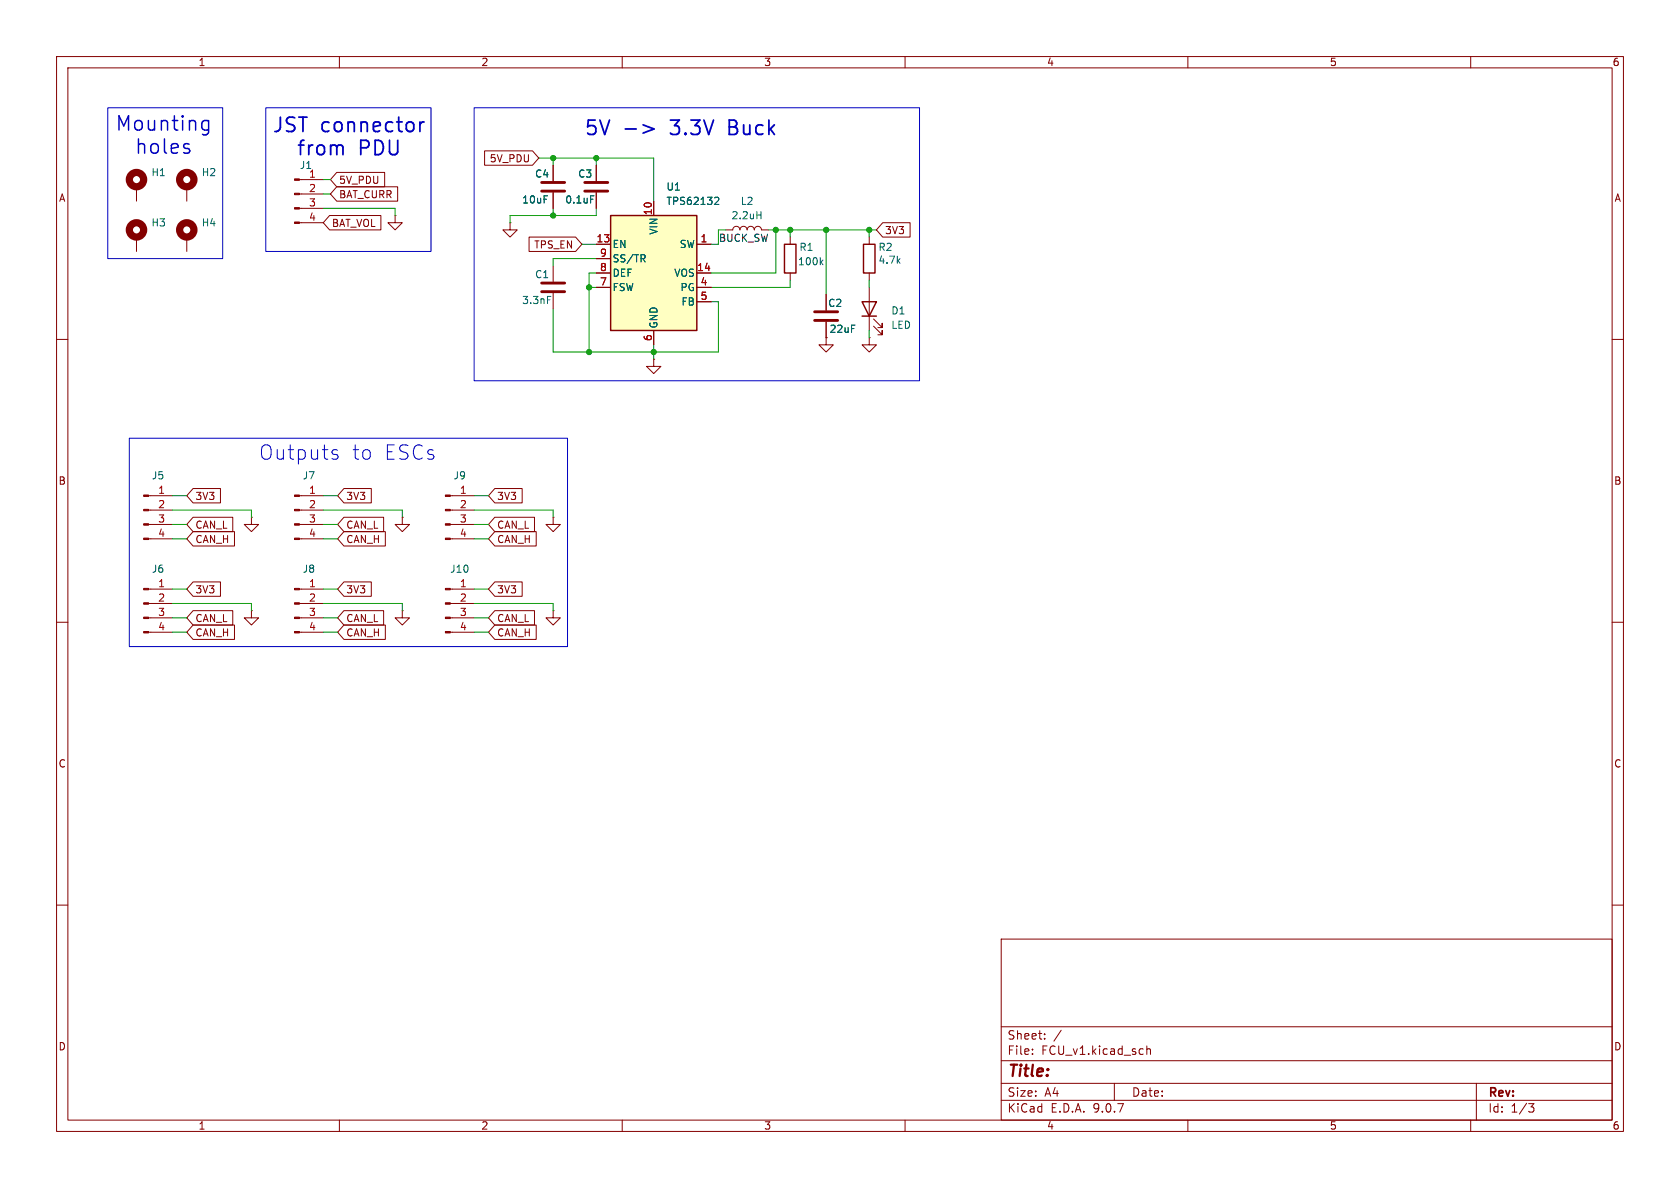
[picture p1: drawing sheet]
<svg xmlns="http://www.w3.org/2000/svg" width="297mm" height="210mm" viewBox="0 0 297 210" stroke-linecap="round" stroke-linejoin="round" font-family="sans-serif">
<g fill="none" stroke="#840000" stroke-width=".18">
<path d="M10 10h277v190h-277zM12 12h273v186h-273zM60 10v2M110 10v2M160 10v2M210 10v2M260 10v2M33 33v2.6M52.9 31.8h4.2M52.9 34.3h4.2M52.9 36.8h4.2M52.9 39.4h4.2"/>
<path d="M69.8 38.1v1.3h1.3l-1.3 1.2-1.2-1.2h1.2M69.8 38.1h.1M33 41.9v2.6M146 59.7v1.3h1.3l-1.3 1.2-1.2-1.2h1.2M146 59.7h.1M153.7 41.9v1.3M153.7 48.3v1.2M153.7 50.8v7.6M154.4 57.7l1.6 1.5v-.8v.8h-.8M154.4 56.4l1.6 1.5v-.7v.7h-.8M10 60h2M115.6 63.5v1.3h1.2l-1.2 1.2-1.3-1.2h1.3"/>
<path d="M115.6 63.5h.1M285 60h2M71.1 91.4v1.3h1.3l-1.3 1.3-1.3-1.3h1.3M71.1 91.4h.1M79.6 87.6h4.2M79.6 90.2h4.2M79.6 92.7h4.2M79.6 95.3h4.2M97.8 91.4v1.3h1.3l-1.3 1.3-1.3-1.3h1.3M97.8 91.4h.1M10 110h2M44.4 108v1.2h1.3l-1.3 1.3-1.2-1.3h1.2"/>
<path d="M44.4 108h.1M52.9 104.1h4.2M52.9 106.7h4.2M52.9 109.2h4.2M52.9 111.8h4.2M71.1 108v1.2h1.3l-1.3 1.3-1.3-1.3h1.3M71.1 108h.1M97.8 108v1.2h1.3l-1.3 1.3-1.3-1.3h1.3M97.8 108h.1M285 110h2M10 160h2M177 166h108v32h-108z"/>
<path d="M285 160h2M60 198v2M110 198v2M160 198v2M177 194.5h108M177 191.5h108M177 187.5h108M177 181.5h108M182.5 186.3v.1M182.5 185.5v.1M184.7 183.6v.1M184.7 182.8v.1"/>
<path d="M187.6 182.1l-1.3 2M197 191.5v3M202.7 184.9v1.5M202.7 185.5l.3-.1 .3 .1 .1 .9M210 198v2M260 198v2M261 191.5v6.5M270.2 195.1h1l-.5 .6 .4 .1 .1 .5-.3 .3h-.4"/>
</g>
<g fill="#840000" stroke="#840000" stroke-width=".18">
<path d="M52.1 104h.8v.3h-.8z"/>
<path d="M52.1 106.6h.8v.2h-.8z"/>
<path d="M52.1 109.1h.8v.2h-.8z"/>
<path d="M52.1 111.6h.8v.3h-.8z"/>
<path d="M78.7 87.5h.9v.3h-.9z"/>
<path d="M78.7 90h.9v.3h-.9z"/>
<path d="M78.7 92.6h.9v.2h-.9z"/>
<path d="M78.7 95.1h.9v.3h-.9z"/>
<path d="M52.1 31.6h.8v.3h-.8z"/>
<path d="M52.1 34.2h.8v.2h-.8z"/>
<path d="M52.1 36.7h.8v.3h-.8z"/>
<path d="M52.1 39.2h.8v.3h-.8z"/>
</g>
<path d="M152.4 53.3h2.5l-1.2 2.6zM152.4 55.9h2.5M152.7 43.2h2v5.1h-2z" fill="none" stroke="#840000" stroke-width=".25"/>
<g fill="none" stroke="#840000" stroke-width="1.3">
<circle cx="33" cy="31.7" r="1.27"/>
<circle cx="33" cy="40.6" r="1.27"/>
</g>
<path d="M107.9 38.1h15.3v20.3h-15.3z" fill="#ffffc2"/>
<path d="M107.9 38.1h15.3v20.3h-15.3zM138.7 43.2h2v5.1h-2z" fill="none" stroke="#840000" stroke-width=".25"/>
<g fill="none" stroke="#840000" stroke-width=".18">
<path d="M24.1 33v2.6M58.3 38.1h9v2.5h-9l-1.2-1.2zM59.5 30.5h8.5v2.5h-8.5l-1.1-1.2zM59.5 33h10.8v2.6h-10.8l-1.1-1.3zM85.7 26.7h8.4l1.1 1.2-1.1 1.3h-8.4zM90.2 39.4v1.2h1.2l-1.2 1.3-1.3-1.3h1.3M90.2 39.4h.1M97.8 29.2v2.8M97.8 34v2.8M105.4 29.2v2.8M105.4 34v2.8M115.6 35.6v2.5"/>
<path d="M156.1 39.4h4.8v2.5h-4.8l-1.2-1.3zM24.1 41.9v2.6M93.5 41.9h8.3l1.1 1.3-1.1 1.3h-8.3zM97.8 47v2.8M97.8 51.8v2.8M105.4 43.2h2.5M105.4 45.7h2.5M105.4 48.3h2.5M105.4 50.8h2.5M115.6 58.4v2.6M123.2 43.2h2.5M123.2 48.3h2.5"/>
<path d="M123.2 50.8h2.5M123.2 53.3h2.5M128.3 40.6h1.2a.64 .64 0 0 1 .7-.6 .64 .64 0 0 1 .6 .6 .64 .64 0 0 1 .6-.6 .64 .64 0 0 1 .7 .6 .64 .64 0 0 1 .6-.6 .64 .64 0 0 1 .6 .6 .64 .64 0 0 1 .7-.6 .64 .64 0 0 1 .6 .6h1.3M139.7 41.9v1.3M139.7 48.3v1.2M146 59.7h.1M146 52.1v2.8M146 56.9v2.8M153.7 59.7v1.3h1.2l-1.2 1.2-1.3-1.2h1.3M153.7 59.7h.1M26.3 87.6h4.2M26.3 90.2h4.2"/>
<path d="M26.3 92.7h4.2M26.3 95.3h4.2M34.1 91.4h7.1v2.6h-7.1l-1.1-1.3zM34.1 86.4h4.9v2.5h-4.9l-1.1-1.3zM34.1 94h7.4v2.5h-7.4l-1.1-1.2zM44.4 91.4v1.3h1.3l-1.3 1.3-1.2-1.3h1.2M44.4 91.4h.1M52.9 87.6h4.2M52.9 90.2h4.2M52.9 92.7h4.2M52.9 95.3h4.2M60.8 86.4h4.8v2.5h-4.8l-1.1-1.3z"/>
<path d="M60.8 94h7.3v2.5h-7.3l-1.1-1.2zM60.8 91.4h7v2.6h-7l-1.1-1.3zM87.5 86.4h4.8v2.5h-4.8l-1.1-1.3zM87.5 91.4h7v2.6h-7l-1.1-1.3zM87.5 94h7.3v2.5h-7.3l-1.1-1.2zM26.3 104.1h4.2M26.3 106.7h4.2M26.3 109.2h4.2M26.3 111.8h4.2M34.1 107.9h7.1v2.6h-7.1l-1.1-1.3zM34.1 102.9h4.9v2.5h-4.9l-1.1-1.3zM34.1 110.5h7.4v2.5h-7.4l-1.1-1.2z"/>
<path d="M60.8 107.9h7v2.6h-7l-1.1-1.3zM60.8 102.9h4.8v2.5h-4.8l-1.1-1.3zM60.8 110.5h7.3v2.5h-7.3l-1.1-1.2zM79.6 104.1h4.2M79.6 106.7h4.2M79.6 109.2h4.2M79.6 111.8h4.2M87.5 107.9h7v2.6h-7l-1.1-1.3zM87.5 102.9h4.8v2.5h-4.8l-1.1-1.3zM87.5 110.5h7.3v2.5h-7.3l-1.1-1.2z"/>
</g>
<path d="M104.4 34.6h.6M126.5 34.9h.5l.1 .3-.8 .9h.8M133.8 38h.7M134.5 37.4v1.3M96.8 52.4h.6M113.6 45.7l.4 .6M113.9 45.1l.1 .2-.1 .3M145.1 46.3l.4 .5M145.5 46l-.5 .4" fill="none" stroke="#006464" stroke-width=".18"/>
<g fill="none" stroke="#840000" stroke-width="1.3">
<circle cx="24.1" cy="31.7" r="1.27"/>
<circle cx="24.1" cy="40.6" r="1.27"/>
</g>
<g fill="#840000" stroke="#840000" stroke-width=".18">
<path d="M78.7 104h.9v.3h-.9z"/>
<path d="M78.7 106.6h.9v.2h-.9z"/>
<path d="M78.7 109.1h.9v.2h-.9z"/>
<path d="M78.7 111.6h.9v.3h-.9z"/>
<path d="M25.4 87.5h.9v.3h-.9z"/>
<path d="M25.4 90h.9v.3h-.9z"/>
<path d="M25.4 92.6h.9v.2h-.9z"/>
<path d="M25.4 95.1h.9v.3h-.9z"/>
<path d="M52.1 87.5h.8v.3h-.8z"/>
<path d="M52.1 90h.8v.3h-.8z"/>
<path d="M52.1 92.6h.8v.2h-.8z"/>
<path d="M52.1 95.1h.8v.3h-.8z"/>
<path d="M25.4 104h.9v.3h-.9z"/>
<path d="M25.4 106.6h.9v.2h-.9z"/>
<path d="M25.4 109.1h.9v.2h-.9z"/>
<path d="M25.4 111.6h.9v.3h-.9z"/>
</g>
<path d="M95.8 32.3h4M95.8 33.8h4M103.4 32.3h4M103.4 33.8h4M95.8 50h4M95.8 51.6h4M144 55.1h4.1M144 56.6h4.1" fill="none" stroke="#840000" stroke-width=".51"/>
<g fill="none" stroke="#009600" stroke-width=".18">
<path d="M57.1 31.8h1.3M57.1 36.8h12.7v1.3M57.1 34.3h1.3M95.2 27.9h20.4v7.7M97.8 27.9v1.3M97.8 36.8v1.3M105.4 36.8v1.3h-15.2v1.3M105.4 27.9v1.3M102.9 43.2h2.5M104.1 50.8h1.3M105.4 48.3h-1.3v13.9M105.4 45.7h-7.6v1.3"/>
<path d="M125.7 53.3h1.3v8.9h-29.2v-7.6M128.3 40.6h-1.3v2.6h-1.3M135.9 40.6h19M137.2 40.6v7.7h-11.5M139.7 49.5v1.3h-14M139.7 40.6v1.3M146 40.6v11.5M153.7 40.6v1.3M153.7 49.5v1.3M153.7 58.4v1.3M115.6 61v2.5M30.5 92.7h2.5"/>
<path d="M30.5 87.6h2.5M30.5 90.2h13.9v1.2M30.5 95.3h2.5M57.1 92.7h2.6M57.1 87.6h2.6M57.1 90.2h14v1.2M57.1 95.3h2.6M83.8 92.7h2.6M83.8 87.6h2.6M83.8 90.2h14v1.2M83.8 95.3h2.6M30.5 111.8h2.5"/>
<path d="M30.5 106.7h13.9v1.3M30.5 109.2h2.5M30.5 104.1h2.5M57.1 111.8h2.6M57.1 109.2h2.6M57.1 106.7h14v1.3M57.1 104.1h2.6M83.8 111.8h2.6M83.8 106.7h14v1.3M83.8 109.2h2.6M83.8 104.1h2.6"/>
</g>
<path d="M60.3 25.6l.3 .4v1.3M74.2 21.6v1.6M75 21.6a.65 .65 0 0 0-.8 .4M110.5 22.8h2M113.7 22.1l1.9 .7-1.9 .7" fill="none" stroke="#0000c2" stroke-width=".32"/>
<path d="M19 19.1h20.4v26.6h-20.4zM47 19.1h29.2v25.4h-29.2zM83.8 19.1h78.8v48.2h-78.8zM22.9 77.5h77.4v36.8h-77.4zM59 79.5l.7 .1M59 80.3l.7 .2 .1 .3-.4 .4h-.5" fill="none" stroke="#0000c2" stroke-width=".18"/>
<g fill="#009600" stroke="#009600" stroke-width=".18">
<circle cx="139.7" cy="40.6" r=".46"/>
<circle cx="146" cy="40.6" r=".46"/>
<circle cx="115.6" cy="62.2" r=".46"/>
<circle cx="137.2" cy="40.6" r=".46"/>
<circle cx="153.7" cy="40.6" r=".46"/>
<circle cx="97.8" cy="27.9" r=".46"/>
<circle cx="97.8" cy="38.1" r=".46"/>
<circle cx="105.4" cy="27.9" r=".46"/>
<circle cx="104.1" cy="62.2" r=".46"/>
<circle cx="104.1" cy="50.8" r=".46"/>
</g>
<g font-size="3.5" fill="#0000c2">
<text x="20.3" y="23.5">Mounting</text>
<text x="48" y="23.8">JST connector</text>
<text x="23.7" y="27.6">holes</text>
<text x="52.3" y="27.9">from</text>
<text x="63.4" y="27.9">PDU</text>
<text x="103.2" y="24.4">5V</text>
<text x="118.8" y="24.4">3.3V</text>
<text x="129.4" y="24.4">Buck</text>
<text x="45.8" y="81.5">Outputs</text>
<text x="62.2" y="81.5">to</text>
<text x="67.8" y="81.5">ESCs</text>
</g>
<text font-size="2.8" fill="#840000" x="178" y="190.9">Title:</text>
<g font-size="2.1" fill="#840000">
<text x="178" y="184">Sheet:</text>
<text x="178" y="186.7">File:</text>
<text x="184.1" y="186.7">FCU_v1.kicad_sch</text>
<text x="178" y="196.9">KiCad</text>
<text x="178" y="194.1">Size:</text>
<text x="184.7" y="194.1">A4</text>
<text x="185.7" y="196.9">E.D.A.</text>
<text x="193.3" y="196.9">9.0.7</text>
<text x="200" y="194.1">Date:</text>
<text x="263" y="194.3">Rev:</text>
<text x="263" y="196.9">Id:</text>
<text x="267.1" y="196.9">1/3</text>
</g>
<g font-size="1.8" fill="#840000">
<text x="35" y="11.9">1</text>
<text x="85" y="11.9">2</text>
<text x="135" y="11.9">3</text>
<text x="185" y="11.9">4</text>
<text x="235" y="11.9">5</text>
<text x="285" y="11.9">6</text>
<text x="86.5" y="28.9">5V_PDU</text>
<text x="10.3" y="35.9">A</text>
<text x="59.8" y="32.7">5V_PDU</text>
<text x="59.8" y="35.2">BAT_CURR</text>
<text x="285.3" y="35.9">A</text>
<text x="58.6" y="40.3">BAT_VOL</text>
<text x="156.4" y="41.6">3V3</text>
<text x="94.3" y="44.1">TPS_EN</text>
<text x="10.3" y="85.9">B</text>
<text x="34.4" y="88.6">3V3</text>
<text x="61.1" y="88.6">3V3</text>
<text x="87.8" y="88.6">3V3</text>
<text x="285.3" y="85.9">B</text>
<text x="34.4" y="93.7">CAN_L</text>
<text x="61.1" y="93.7">CAN_L</text>
<text x="87.8" y="93.7">CAN_L</text>
<text x="34.4" y="96.2">CAN_H</text>
<text x="61.1" y="96.2">CAN_H</text>
<text x="87.8" y="96.2">CAN_H</text>
<text x="34.4" y="105.1">3V3</text>
<text x="61.1" y="105.1">3V3</text>
<text x="87.8" y="105.1">3V3</text>
<text x="34.4" y="110.2">CAN_L</text>
<text x="34.4" y="112.7">CAN_H</text>
<text x="61.1" y="110.2">CAN_L</text>
<text x="61.1" y="112.7">CAN_H</text>
<text x="87.8" y="110.2">CAN_L</text>
<text x="87.8" y="112.7">CAN_H</text>
<text x="10.3" y="135.9">C</text>
<text x="285.3" y="135.9">C</text>
<text x="10.3" y="185.9">D</text>
<text x="285.3" y="185.9">D</text>
<text x="35" y="199.9">1</text>
<text x="85" y="199.9">2</text>
<text x="135" y="199.9">3</text>
<text x="185" y="199.9">4</text>
<text x="235" y="199.9">5</text>
<text x="285" y="199.9">6</text>
</g>
<g font-size="1.8" fill="#006464">
<text x="26.7" y="31.3">H1</text>
<text x="35.6" y="31.3">H2</text>
<text x="52.9" y="30.1">J1</text>
<text x="54.5" y="31.5">1</text>
<text x="94.5" y="31.6">C4</text>
<text x="102.1" y="31.6">C3</text>
<text x="117.7" y="33.9">U1</text>
<text x="26.7" y="40.2">H3</text>
<text x="35.6" y="40.2">H4</text>
<text x="92.2" y="36.2">10uF</text>
<text x="99.8" y="36.2">0.1uF</text>
<text x="116.4" y="41.6" transform="rotate(-90 116.4 41.6)">VIN</text>
<text x="117.7" y="36.4">TPS62132</text>
<text x="129.2" y="39">2.2uH</text>
<text x="130.9" y="36.4">L2</text>
<text x="108.2" y="44">EN</text>
<text x="108.2" y="46.6">SS/TR</text>
<text x="120.1" y="44">SW</text>
<text x="141" y="47.1">100k</text>
<text x="141.2" y="44.6">R1</text>
<text x="155.2" y="44.6">R2</text>
<text x="155.2" y="46.8">4.7k</text>
<text x="92.2" y="53.9">3.3nF</text>
<text x="94.5" y="49.4">C1</text>
<text x="108.2" y="49.1">DEF</text>
<text x="108.2" y="51.7">FSW</text>
<text x="119.1" y="49.1">VOS</text>
<text x="120.2" y="51.7">PG</text>
<text x="116.4" y="58.2" transform="rotate(-90 116.4 58.2)">GND</text>
<text x="120.4" y="54.2">FB</text>
<text x="146.3" y="54.5">C2</text>
<text x="146.6" y="59">22uF</text>
<text x="157.5" y="55.8">D1</text>
<text x="157.5" y="58.3">LED</text>
<text x="26.7" y="84.9">J5</text>
<text x="53.4" y="84.9">J7</text>
<text x="80.1" y="84.9">J9</text>
<text x="26.7" y="101.4">J6</text>
<text x="53.4" y="101.4">J8</text>
<text x="79.5" y="101.4">J10</text>
</g>
<g font-size="1.8" fill="#a90000">
<text x="54.5" y="34">2</text>
<text x="54.5" y="36.6">3</text>
<text x="54.5" y="39.1">4</text>
<text x="115.3" y="38.1" transform="rotate(-90 115.3 38.1)">10</text>
<text x="105.4" y="42.9">13</text>
<text x="106" y="45.5">9</text>
<text x="123.8" y="42.9">1</text>
<text x="106" y="48">8</text>
<text x="106" y="50.5">7</text>
<text x="123.1" y="48">14</text>
<text x="123.8" y="50.5">4</text>
<text x="123.8" y="53.1">5</text>
<text x="115.3" y="60.4" transform="rotate(-90 115.3 60.4)">6</text>
<text x="27.9" y="87.4">1</text>
<text x="27.9" y="89.9">2</text>
<text x="54.5" y="87.4">1</text>
<text x="54.5" y="89.9">2</text>
<text x="81.2" y="87.4">1</text>
<text x="81.2" y="89.9">2</text>
<text x="27.9" y="92.5">3</text>
<text x="27.9" y="95">4</text>
<text x="54.5" y="92.5">3</text>
<text x="54.5" y="95">4</text>
<text x="81.2" y="92.5">3</text>
<text x="81.2" y="95">4</text>
<text x="27.9" y="103.9">1</text>
<text x="27.9" y="106.4">2</text>
<text x="54.5" y="103.9">1</text>
<text x="54.5" y="106.4">2</text>
<text x="81.2" y="103.9">1</text>
<text x="81.2" y="106.4">2</text>
<text x="27.9" y="109">3</text>
<text x="27.9" y="111.5">4</text>
<text x="54.5" y="109">3</text>
<text x="54.5" y="111.5">4</text>
<text x="81.2" y="109">3</text>
<text x="81.2" y="111.5">4</text>
</g>
<text font-size="1.8" fill="#0f0f0f" x="127" y="42.8">BUCK_SW</text>
</svg>
